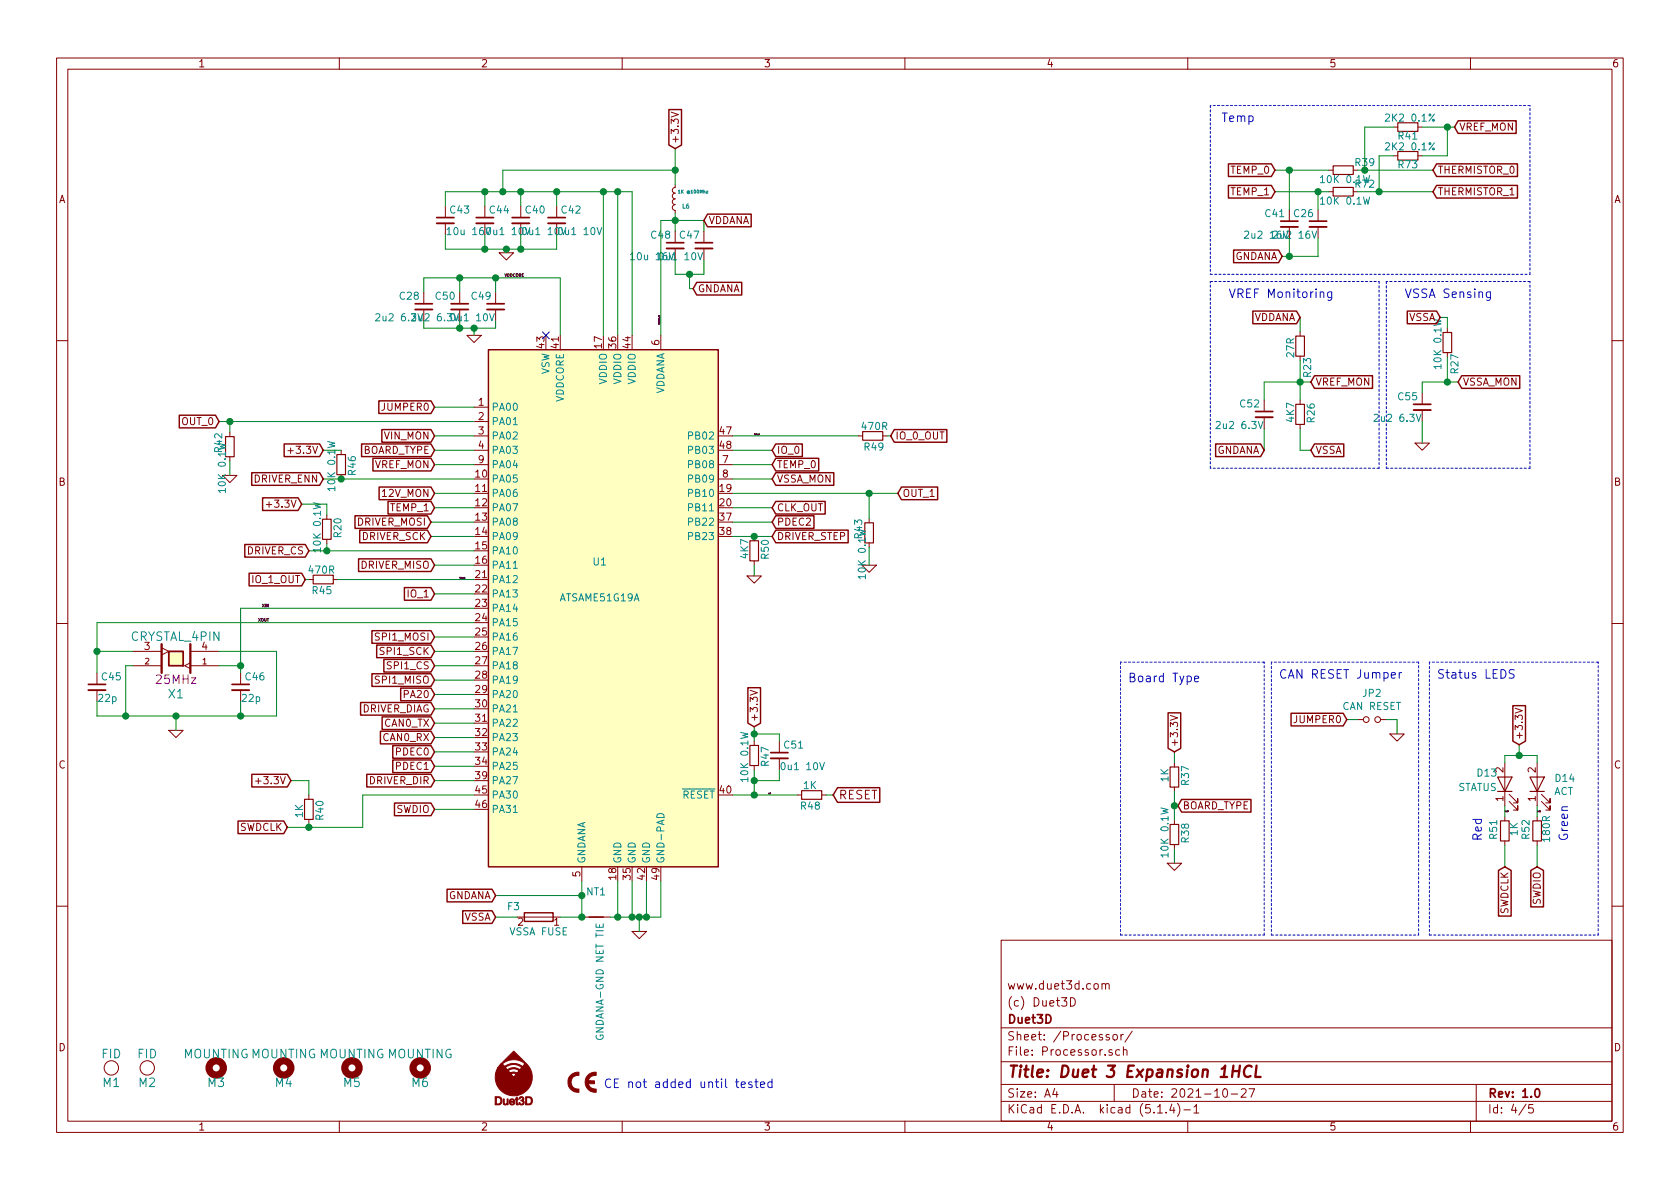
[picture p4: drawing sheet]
<svg xmlns="http://www.w3.org/2000/svg" width="297mm" height="210mm" viewBox="0 0 297 210" stroke-linecap="round" stroke-linejoin="round" font-family="sans-serif">
<g fill="none" stroke="#840000" stroke-width=".18">
<path d="M10 10.3h277v189.9h-277zM12 12.2h273v186.1h-273zM60 10.3v1.9M110 10.3v1.9M118.7 19.8l1.2 .5-1.2 .4M160 10.3v1.9M210 10.3v1.9M260 10.3v1.9M78.7 36.4v2.1M78.7 39.5v2M85.7 36.4v2.1M85.7 39.5v2"/>
<path d="M92.1 36.4v2.1M92.1 39.5v2M98.4 36.4v2.1M98.4 39.5v2M119.4 32.6v.5l-.3 .1-.2 .4 .1 .4 .4 .2-.3 .1-.2 .3 .1 .4 .4 .2-.3 .1-.2 .3 .1 .4 .4 .2-.3 .1-.2 .3 .1 .4 .4 .2v.5M228 37.1v2M233 37.1v2M234.9 30.1h.8M234.9 33.9h.8M239.3 30.1h.7M239.3 33.9h.7M246.4 22.5h.7"/>
<path d="M246.4 27.6h.7M250.7 22.5h.8M250.7 27.6h.8M74.9 51.7v2M74.9 54.7v2.1M81.3 51.7v2M81.3 54.7v2.1M82.5 59.3h2.6l-1.3 1.3zM87.6 51.7v2M87.6 54.7v2.1M88.3 44.7h2.5l-1.3 1.3zM116.8 59.3v2.5"/>
<path d="M119.4 40.9v2M119.4 43.9v2.1M124.5 40.9v2M124.5 43.9v2.1M228 40.1v2.1M229.9 58.7v.7M233 40.1v2.1M255.9 58v.8M10 60.2h2M40.6 76.4v.8M50.9 79.7h1M60.3 79.6v.8"/>
<path d="M83.8 72h2.6M83.8 74.5h2.6M83.8 77.1h2.6M83.8 79.6h2.6M151.8 77.1h.7M156.1 77.1h.7M223.5 70.7v2.1M223.5 73.8v2M229.9 63v.7M229.9 70.7v.8M229.9 75.1v.7M250.2 78.4h2.5l-1.2 1.2z"/>
<path d="M251.5 69.5v2M251.5 72.5v2M255.9 62.4v.7M285 60.2h2M39.4 84.1h2.5l-1.3 1.2zM40.6 80.8v.7M47.1 89.2h1M57.8 91.1v.7M57.8 95.4v.7M60.3 83.9v.8M83.8 82.2h2.6M127 82.2h2.5"/>
<path d="M127 84.7h2.5M133.3 94.9v.7M133.3 99.2v.7M152.4 99.9h2.5l-1.2 1.3zM153.7 91.7v.8M10 110.3h2M17.1 119v2M23.5 117.7h5.1M23.5 115.2h5.1M28.6 114.5l1.2 .7-1.2 .6M33.7 117.2l-1.1 .5 1.1 .5M33.7 117.7h5"/>
<path d="M33.7 115.2h5M42.5 119v2M54.6 102.5h.8M58.9 102.5h.8M132.1 101.8h2.5l-1.3 1.3zM285 110.3h2M17.1 122v2.1M29.8 129.2h2.6l-1.3 1.2zM42.5 122v2.1M45.2 138.1h1M132.6 122.1l1.3 .4-1.3 .4M133.3 131.1v.7"/>
<path d="M133.3 135.4v.7M137.8 131.1v2M137.8 134.1v2M206.9 126.5l1.3 .4-1.3 .5M207.6 134.9v.7M207.6 139.2v.7M240 127.2h1M244.1 127.2h1M245.7 129.8h2.6l-1.3 1.3zM266.1 134.9v7.6M267.9 125.2l1.3 .5-1.3 .4M271.8 134.9v7.6"/>
<path d="M54.6 140.6v.7M54.6 144.9v.8M102.9 153.3v2.5M141 140.6h.7M145.3 140.6h.7M206.4 152.6h2.5l-1.3 1.3zM207.6 145v.8M207.6 149.3v.8M266.1 144.4v.8M266.1 148.7v.8M266.8 141.7l1.6 1.6v-.8v.8h-.8M266.8 140.5l1.6 1.5v-.8v.8h-.8"/>
<path d="M271.8 144.4v.8M271.8 148.7v.8M272.5 141.7l1.6 1.6v-.8v.8h-.8M272.5 140.5l1.6 1.5v-.8v.8h-.8M10 160.2h2M92.7 162.2h5.1M102.9 162.2h5M111.8 164.7h2.5l-1.3 1.3zM177 166.3h108v32h-108zM189.3 176.4a.75 .75 0 0 1 .8 .8 .75 .75 0 0 1-.8 .7zM194.8 174.1l.2-.2 .4 .1 .1 .9M194.8 173.9v1"/>
<path d="M195.5 174.1l.2-.2 .4 .1v.9M285 160.2h2M60 198.3v1.9M110 198.3v1.9M160 198.3v1.9M177 194.8h108M177 191.8h108M177 187.8h108M177 181.8h108M186.5 192.5l-.4 1h1M186.8 193v1M196.1 183l-.3-.1-.2 .2v.3l.5 .1v.3h-.5"/>
<path d="M196.6 185.7l-.3-.1-.2 .2v.2l.5 .2v.3h-.5M196.8 183.1l.3-.2 .4 .2v.7l-.2 .1-.5-.1zM197 191.8v3M198 185.7l-.4-.1-.3 .3v.6l.3 .1 .4-.1M198.2 182.9v1M198.6 185.7l.2-.1 .4 .1 .1 .9M198.6 182.9l-.3 .1-.1 .2M198.6 185.1v1.5M200.2 182.3l-1.3 2M204.7 196.8h.8M206.2 196.7v.1M207.2 195.2l-.4 1.1h.9"/>
<path d="M207.5 195.8v1M208.2 195.1a1.71 1.71 0 0 1 0 2.3M209.3 196.3h1.2M210 198.3v1.9M211.1 195.8l.4-.5v1.5M211.1 196.8h.9M216.3 192.7l.4-.2a.94 .94 0 0 1 0 1.5 .79 .79 0 0 1-.4-1.3zM217.7 193.5h1.1M219.5 192.7l.2-.2h.3l.3 .2v.3v.2l-.9 .8h.9M220.8 192.5h1l-.6 1.5M260 198.3v1.9M261 191.8v6.5"/>
<path d="M269.8 195.2l-1.2 2M271 195.3h-.7v.7l.2-.1 .5 .1 .1 .2-.1 .5-.2 .1-.5-.1"/>
<circle cx="241.6" cy="127.2" r=".51"/>
<circle cx="243.6" cy="127.2" r=".51"/>
<circle cx="19.7" cy="188.8" r="1.27"/>
<circle cx="26" cy="188.8" r="1.27"/>
</g>
<g fill="none" stroke="#840000" stroke-width=".3">
<path d="M77.2 38.5h3.1M84.2 38.5h3M90.6 38.5h3M96.9 38.5h3M226.4 39.1h3.1M231.5 39.1h3.1M73.4 53.7h3.1M79.8 53.7h3M86.1 53.7h3.1M117.9 42.9h3M122.9 42.9h3.1M222 72.8h3"/>
<path d="M249.9 71.5h3.1M29.8 115.2h2.6v2.5h-2.6zM15.6 121h3.1M41 121h3.1M136.3 133.1h3M271.5 192.7l.2-.2a.81 .81 0 0 1 .6 .6 .81 .81 0 0 1-.3 .8l-.1 .1a.79 .79 0 0 1-.4-1.3z"/>
</g>
<path d="M28.6 113.9v5.1M33.7 113.9v5.1M218 189.4h1.1M218.1 188.4l-.3 2M219.2 188.4l-.2 2M221.3 188.6a.88 .88 0 0 0-1 0 .88 .88 0 0 0-.4 1 .7 .7 0 0 0 .4 .8 .7 .7 0 0 0 .8-.1M222.2 188.4l-.3 2h1" fill="none" stroke="#840000" stroke-width=".41"/>
<g fill="none" stroke="#008484" stroke-width=".18">
<path d="M119.9 33.8l.2-.2v.6M119.9 34.2h.3M124.9 33.8h.3l-.3 .4h.3M66.4 55.6l.5-.1 .3 .3-.1 .2-.7 .7h.8M79 40.6l.4-.4v1.3M79 41.5h.8M85.9 40.2l.4 1.3 .4-1.3M86.6 55.5l.4 1.2 .4-1.2M105.6 40.2l.4 1.3 .4-1.3M111.5 45l.3-.3v1.2M111.5 45.9h.7M123.4 44.7l.4 1.2 .4-1.2"/>
<path d="M232 40.9l.4 1.2 .4-1.2M90.8 75.1h.7M215 74.6l.5-.1 .2 .4v.2l-.7 .7h.7M222.5 74.5l.4 1.3 .4-1.3M243 73.4l.5-.2 .2 .4-.1 .2-.7 .7h.8M250.4 73.2l.4 1.3 .5-1.3M90.8 100.5h.7M90.8 125.9h.7M144.9 134.8l.4 1.3 .5-1.3M90.8 143.7h.7M116.2 144.1a.68 .68 0 0 1 .8-.2 .68 .68 0 0 1 .4 .7h-1.3zM105.4 163.4v.6h1.3v-.6"/>
<path d="M106 163.5v.5"/>
</g>
<g fill="none" stroke="#840000" stroke-width=".33">
<path d="M77.2 39.5h3.1M84.2 39.5h3M90.6 39.5h3M96.9 39.5h3M73.4 54.7h3.1M79.8 54.7h3M86.1 54.7h3.1M117.9 43.9h3M122.9 43.9h3.1M226.4 40.1h3.1M231.5 40.1h3.1M222 73.8h3"/>
<path d="M249.9 72.5h3.1M15.6 122h3.1M41 122h3.1M136.3 134.1h3"/>
</g>
<g fill="none" stroke="#840000" stroke-width=".2">
<path d="M235.7 29.3h3.6v1.6h-3.6zM235.7 33.1h3.6v1.6h-3.6zM247.1 21.7h3.6v1.5h-3.6zM247.1 26.8h3.6v1.5h-3.6zM229.1 59.4h1.5v3.6h-1.5zM255.1 58.8h1.6v3.6h-1.6zM39.9 77.2h1.5v3.6h-1.5zM152.5 76.3h3.6v1.5h-3.6zM229.1 71.5h1.5v3.6h-1.5zM57 91.8h1.5v3.6h-1.5zM59.6 80.4h1.5v3.5h-1.5zM132.6 95.6h1.5v3.6h-1.5z"/>
<path d="M152.9 92.5h1.5v3.5h-1.5zM55.4 101.7h3.5v1.5h-3.5zM132.6 131.8h1.5v3.6h-1.5zM141.7 139.8h3.6v1.5h-3.6zM206.9 135.6h1.5v3.6h-1.5zM264.8 137.4h2.5l-1.2 2.5zM264.8 139.9h2.5M270.5 137.4h2.5l-1.2 2.5zM270.5 139.9h2.5M53.8 141.3h1.6v3.6h-1.6zM206.9 145.8h1.5v3.5h-1.5zM265.3 145.2h1.5v3.5h-1.5z"/>
<path d="M271 145.2h1.5v3.5h-1.5z"/>
</g>
<g fill="none" stroke="#840000" stroke-width=".25">
<path d="M118.3 19.4h2.2v6.2l-1.1 .7-1.1-.7zM125.1 37.9h7.7v2.2h-7.7l-.6-1.1zM217.2 29h7.6l.6 1.1-.6 1.1h-7.6zM217.2 32.8h7.6l.6 1.1-.6 1.1h-7.6zM254 29h14.3v2.2h-14.3l-.6-1.1zM254 32.8h14.3v2.2h-14.3l-.6-1.1zM257.8 21.4h10.3v2.2h-10.3l-.6-1.1zM123.2 49.9h7.9v2.3h-7.9l-.6-1.2zM218.1 44.2h8l.6 1.1-.6 1.2h-8zM221.5 55h7.7l.7 1.1-.7 1.1h-7.7zM248.8 55h5.2l.6 1.1-.6 1.1h-5.2zM31.7 73.4h6.4l.6 1.1-.6 1.2h-6.4z"/>
<path d="M50.2 78.5h6.3l.6 1.1-.6 1.1h-6.3zM63.9 78.5h12.3l.6 1.1-.6 1.1h-12.3zM67 70.9h9.2l.6 1.1-.6 1.1h-9.2zM67.5 76h8.7l.6 1.1-.6 1.1h-8.7zM86.4 61.8h40.6v91.5h-40.6zM137.2 78.5h4.7v2.2h-4.7l-.7-1.1zM158.1 76h9.3v2.2h-9.3l-.6-1.1zM214.9 78.5h8l.6 1.1-.6 1.1h-8zM232.4 66.4h10.3v2.3h-10.3l-.6-1.1zM232.4 78.5h5.2v2.2h-5.2l-.6-1.1zM258.4 66.4h10.3v2.3h-10.3l-.6-1.1zM43.3 96.3h10.7l.6 1.1-.6 1.1h-10.7z"/>
<path d="M44.5 83.6h12l.6 1.1-.6 1.1h-12zM46.4 88h6.3l.6 1.1-.6 1.2h-6.3zM62.8 91.2h12.8l.6 1.1-.6 1.1h-12.8zM63.4 98.8h12.8l.6 1.1-.6 1.2h-12.8zM63.6 93.7h12l.6 1.2-.6 1.1h-12zM65.9 81h10.3l.6 1.2-.6 1.1h-10.3zM67 86.1h9.2l.6 1.1-.6 1.2h-9.2zM68.6 88.7h7.6l.6 1.1-.6 1.1h-7.6zM137.2 88.7h8.7v2.2h-8.7l-.7-1.1zM137.2 81h7.6v2.3h-7.6l-.7-1.1zM137.2 93.7h12.8v2.3h-12.8l-.7-1.1zM137.2 91.2h6.7v2.2h-6.7l-.7-1.1z"/>
<path d="M137.2 83.6h10.2v2.2h-10.2l-.7-1.1zM159.4 86.1h6.4v2.3h-6.4l-.7-1.2zM44 101.4h9.3l.7 1.1-.7 1.1h-9.3zM65.8 111.5h10.4l.6 1.1-.6 1.2h-10.4zM65.8 119.1h10.4l.6 1.2-.6 1.1h-10.4zM66.6 114.1h9.6l.6 1.1-.6 1.1h-9.6zM67.9 116.6h8.3l.6 1.1-.6 1.1h-8.3zM71.5 103.9h4.7l.6 1.1-.6 1.1h-4.7zM44.5 136.9h6.3l.6 1.1-.6 1.2h-6.3zM63.8 124.2h12.4l.6 1.1-.6 1.2h-12.4zM64.8 136.9h11.4l.6 1.1-.6 1.2h-11.4zM67.3 129.3h8.9l.6 1.1-.6 1.1h-8.9z"/>
<path d="M67.6 126.8h8.6l.6 1.1-.6 1.1h-8.6zM69.4 134.4h6.8l.6 1.1-.6 1.1h-6.8zM69.4 131.8h6.8l.6 1.2-.6 1.1h-6.8zM70.8 121.7h5.4l.6 1.1-.6 1.1h-5.4zM132.2 121.6h2.3v6.3l-1.2 .6-1.1-.6zM148.1 139.3h7.4v2.6h-7.4l-.8-1.3zM206.5 126.1h2.3v6.2l-1.2 .7-1.1-.7zM228.3 126.1h9.2l.6 1.1-.6 1.2h-9.2zM267.5 124.8h2.2v6.3l-1.1 .6-1.1-.6zM42.1 145.2h8.1l.6 1.1-.6 1.1h-8.1zM69.7 142h6.5l.6 1.1-.6 1.1h-6.5zM79 157.2h8l.6 1.2-.6 1.1h-8z"/>
<path d="M208.9 141.4h12.3v2.2h-12.3l-.6-1.1zM264.9 153.9l1.2-.6 1.1 .6v8.1h-2.3zM270.7 153.9l1.1-.6 1.1 .6v6.5h-2.2zM81.8 161.1h5.2l.6 1.1-.6 1.1h-5.2zM92.7 161.4h5.1v1.5h-5.1zM104.1 162.2h2.6"/>
</g>
<g fill="#ffffc2" stroke="#ffffc2" stroke-width=".18">
<path d="M86.4 61.8h40.6v91.5h-40.6z"/>
<path d="M29.8 115.2h2.6v2.5h-2.6z"/>
</g>
<g fill="none" stroke="#840000" stroke-width="1.3">
<circle cx="38.2" cy="188.8" r="1.27"/>
<circle cx="50.2" cy="188.8" r="1.27"/>
<circle cx="62.2" cy="188.8" r="1.27"/>
<circle cx="74.3" cy="188.8" r="1.27"/>
</g>
<g fill="#840000" stroke="#840000" stroke-width=".18">
<path d="M100.9 190.1a1.86 1.86 0 0 1 1.5-.5v.6a1.22 1.22 0 0 0-1.4 1.2 1.22 1.22 0 0 0 1.4 1.2v.6a1.8 1.8 0 0 1-1.8-1 1.8 1.8 0 0 1 .3-2.1z"/>
<path d="M103.9 190.1a1.79 1.79 0 0 1 1.5-.5v.6a1.1 1.1 0 0 0-1.3 .9h1v.5l-1.1 .1a1.27 1.27 0 0 0 1.4 .9v.6a1.8 1.8 0 0 1-1.8-1 1.8 1.8 0 0 1 .3-2.1z"/>
<path d="M91.3 194.1l.1-.1v.3h.2v.2h-.2v.7h.2v.2l-.3-.2v-.7h-.2z"/>
<path d="M89 194.3h.2v.8l.1 .1 .3-.1 .1-.8h.1v1.1h-.1v-.2l-.2 .2-.4-.1z"/>
<path d="M92.9 193.9h.8l.3 .3 .1 .6-.2 .5-1 .1v-.2l.9-.1 .1-.3v-.4l-.2-.2-.6-.1v1.1h-.2z"/>
<path d="M87.6 193.9l.8 .1 .3 .3v.5a.52 .52 0 0 1-.5 .6h-.6v-.2l.8-.1 .1-.7-.2-.3h-.5v1.1h-.2z"/>
<path d="M90.3 194.4l.3-.1 .3 .2 .1 .4h-.8l.2 .3 .6-.1-.2 .2-.4 .1-.3-.3v-.3h.7l-.2-.3-.5 .3z"/>
<path d="M91.8 194.2l.3-.3 .4 .1 .1 .4-.2 .2a.32 .32 0 0 1 .3 .5l-.2 .2-.4 .1-.3-.3-.1-.1h.2a.29 .29 0 0 0 .2 .2 .29 .29 0 0 0 .3 0l.1-.4-.4-.1v-.2l.3-.1v-.3h-.3l-.2 .2h-.1z"/>
<path d="M88.4 188.3l.4-.1 .4 .4 .9-.5h1l.7 .1 .6 .4 .4-.5-.1-.1-.9-.5-.6-.1-1.4 .1-1 .7h-.2l2.2-2.3 2.4 2.3 .6 .9 .2 .6a2.99 2.99 0 0 1-.1 1.9l-.1 .2a3.3 3.3 0 0 1-2.7 2l-.6-.1a3.5 3.5 0 0 1-1.9-.8l-.3-.3a3.2 3.2 0 0 1-.7-2.6h2.8l.4 .5 .5-.5-.3-.2h-.4l-.2 .2h-2.8v-.2l.2-.4h2.1l.3 .4 .5-.2 .7 .2 .3-.4a1.47 1.47 0 0 0-1.8 0h-2.1l.2-.6h1.4l.3 .4 .6-.3 .7-.1 .9 .4 .4-.4a2.17 2.17 0 0 0-2.9 0h-1.4z"/>
</g>
<g fill="none" stroke="#0000c2" stroke-width=".18" stroke-dasharray=".4 .4">
<path d="M214 18.7v29.8M270.5 18.7h-56.5M214 49.8h29.8M214 48.5h56.5M243.8 49.8v33M245.1 49.8v33M270.5 49.8h-25.4M270.5 48.5v-29.8M214 82.8v-33M243.8 82.8h-29.8M245.1 82.8h25.4M270.5 82.8v-33"/>
<path d="M198.1 117.1v48.2M223.5 117.1h-25.4M224.8 117.1v48.2M250.8 117.1h-26M252.7 117.1v48.2M282.6 117.1h-29.9M198.1 165.3h25.4M223.5 165.3v-48.2M224.8 165.3h26M250.8 165.3v-48.2M252.7 165.3h29.9M282.6 165.3v-48.2"/>
</g>
<g fill="none" stroke="#008400" stroke-width=".18">
<path d="M78.7 36.4v-2.5h33.1v25.4M85.7 33.9v2.5M92.1 33.9v2.5M98.4 33.9v2.5M106.7 33.9v25.4M109.2 33.9v25.4M119.4 30.1h-30.5v3.8M119.4 26.3v6.3M119.4 37.7v3.2M225.4 33.9h9.5M225.4 30.1h9.5M228 30.1v7"/>
<path d="M233 33.9v3.2M240 33.9h13.4M240 30.1h13.4M246.4 27.6h-2.6v6.3M246.4 22.5h-5.1v7.6M251.5 22.5h5.7M255.9 22.5v5.1h-4.4M74.9 51.7v-2.6h24.2v10.2M74.9 56.8v1.2h12.7v-1.2M78.7 41.5v2.6h19.7v-2.6M81.3 49.1v2.6M81.3 56.8v1.2"/>
<path d="M83.8 58v1.3M85.7 41.5v2.6M87.6 49.1v2.6M89.5 44.1v.6M92.1 41.5v2.6M119.4 46v2.5h5.1v-2.5M121.9 48.5v2.5h.7M124.5 40.9v-1.9h-7.7v20.3M228 42.2v3.1M229.9 56.1v2.6M233 42.2v3.1h-6.3M254.6 56.1h1.3v1.9"/>
<path d="M38.7 74.5h45.1M40.6 74.5v1.9M57.1 79.6h3.2M76.8 79.6h7M76.8 72h7M76.8 77.1h7M129.5 79.6h7M129.5 77.1h22.3M156.8 77.1h.7M223.5 75.8v3.8M229.9 75.8v3.8h1.9M229.9 63.7v7"/>
<path d="M231.8 67.6h-8.3v3.1M251.5 74.5v3.9M255.9 63.1v4.5M257.8 67.6h-6.3v1.9M40.6 81.5v2.6M53.3 89.1h4.5v2M54.6 97.4h29.2M57.1 84.7h26.7M57.8 96.1v1.3M76.2 92.3h7.6M76.2 94.9h7.6M76.8 82.2h7"/>
<path d="M76.8 99.9h7M76.8 89.8h7M76.8 87.2h7M129.5 92.3h7M129.5 94.9h7M129.5 82.2h7M129.5 89.8h7M129.5 84.7h7M129.5 87.2h29.2M133.3 99.9v1.9M153.7 87.2v4.5M153.7 96.8v3.1"/>
<path d="M17.1 115.2h6.4M23.5 117.7h-1.3v8.9M38.7 115.2h10.2v11.4h-31.8v-2.5M38.7 117.7h3.8M54 102.5h.6M59.7 102.5h24.1M76.8 112.6h7M76.8 115.2h7M76.8 117.7h7M76.8 105h7M83.8 110.1h-66.7v8.9M83.8 107.6h-41.3v11.4"/>
<path d="M31.1 126.6v2.6M42.5 124.1v2.5M51.4 138h3.2v2.6M76.8 122.8h7M76.8 125.3h7M76.8 130.4h7M76.8 127.9h7M76.8 138h7M76.8 120.3h7M76.8 135.5h7M76.8 133h7M133.3 128.5v2.6"/>
<path d="M133.3 136.1v4.5M133.3 129.8h4.5v1.3M137.8 136.1v1.9h-4.5M207.6 133v1.9M207.6 139.9v5.1M238.1 127.2h1.9M245.1 127.2h1.9v2.6M266.1 134.9v-1.3h5.7v1.3M268.6 131.7v1.9M54.6 145.7v.6M76.8 143.1h7M83.8 140.6h-19.7v5.7h-13.3"/>
<path d="M87.6 158.4h15.3M102.9 155.8v6.4h-3.8M109.2 155.8v6.4M111.8 155.8v6.4M114.3 155.8v6.4M116.8 155.8v6.4h-8.9M129.5 140.6h11.5M146 140.6h1.3M207.6 150.1v2.5M207.6 142.5h.7M266.1 142.5v1.9M266.1 149.5v3.8"/>
<path d="M271.8 142.5v1.9M271.8 149.5v3.8M87.6 162.2h3.8M113 162.2v2.5"/>
</g>
<path d="M134.2 76.8h.1M134.2 76.7l.1 .2M82.1 102.2h.1M82.2 102.1v.2M272.3 143.6h.1" fill="none" stroke="#000" stroke-width=".18"/>
<g fill="none" stroke="#0000c2" stroke-width=".18">
<path d="M233.4 51.7l.2-.1 .4 .1 .1 .9M235.5 51.6v1.2l-.3 .3h-.4M235.5 51.7l-.5-.1-.2 .1v.8a.48 .48 0 0 0 .7 0M263.5 51.6v1.2l-.3 .3h-.3M263.5 51.7l-.4-.1-.2 .1v.8a.48 .48 0 0 0 .6 0M246 119.4l.7-.1v-.3l-.5-.1-.2 .2 .1 .8h.6M247.4 118.9v1M247.8 118.9l-.3 .1-.1 .2M267.7 118.5a.68 .68 0 0 0-.8 0v.5l.7 .3v.5a.62 .62 0 0 1-.8 .1M211.2 120.1l.7-.2v-.3h-.5l-.2 .2 .1 .7h.6M131.1 191.8l.7-.1-.1-.3-.4-.1-.2 .2v.7h.6M132.9 191.4a.37 .37 0 0 0-.5 .1v.2l.6 .3-.2 .3-.4-.1"/>
<path d="M133.5 191.3h.5M133.7 190.8v1.3v.1l.3 .1M134.5 191.8l.7-.1-.1-.3-.4-.1-.2 .2v.7h.6M136.5 191.4l-.4-.1-.3 .1v.8a.48 .48 0 0 0 .7 0M136.5 190.8v1.5"/>
</g>
<g fill="#008400" stroke="#008400" stroke-width=".25">
<circle cx="113" cy="162.2" r=".51"/>
<circle cx="111.8" cy="162.2" r=".51"/>
<circle cx="133.4" cy="140.6" r=".51"/>
<circle cx="233" cy="33.9" r=".51"/>
<circle cx="98.4" cy="33.9" r=".51"/>
<circle cx="243.8" cy="33.9" r=".51"/>
<circle cx="22.2" cy="126.6" r=".51"/>
<circle cx="81.3" cy="49.1" r=".51"/>
<circle cx="228" cy="45.3" r=".51"/>
<circle cx="268.6" cy="133.6" r=".51"/>
<circle cx="40.6" cy="74.5" r=".51"/>
<circle cx="153.7" cy="87.2" r=".51"/>
<circle cx="106.7" cy="33.9" r=".51"/>
<circle cx="229.9" cy="67.6" r=".51"/>
<circle cx="81.3" cy="58" r=".51"/>
<circle cx="31.1" cy="126.6" r=".51"/>
<circle cx="85.7" cy="44.1" r=".51"/>
<circle cx="119.4" cy="39" r=".51"/>
<circle cx="89.5" cy="44.1" r=".51"/>
<circle cx="109.2" cy="162.2" r=".51"/>
<circle cx="255.9" cy="22.5" r=".51"/>
<circle cx="133.4" cy="94.9" r=".51"/>
<circle cx="83.8" cy="58" r=".51"/>
<circle cx="119.4" cy="30.1" r=".51"/>
<circle cx="241.3" cy="30.1" r=".51"/>
<circle cx="133.4" cy="129.8" r=".51"/>
<circle cx="87.6" cy="49.1" r=".51"/>
<circle cx="109.2" cy="33.9" r=".51"/>
<circle cx="102.9" cy="162.2" r=".51"/>
<circle cx="207.6" cy="142.5" r=".51"/>
<circle cx="133.4" cy="138" r=".51"/>
<circle cx="102.9" cy="158.4" r=".51"/>
<circle cx="121.9" cy="48.5" r=".51"/>
<circle cx="114.3" cy="162.2" r=".51"/>
<circle cx="228" cy="30.1" r=".51"/>
<circle cx="42.5" cy="126.6" r=".51"/>
<circle cx="54.6" cy="146.3" r=".51"/>
<circle cx="255.9" cy="67.6" r=".51"/>
<circle cx="88.9" cy="33.9" r=".51"/>
<circle cx="85.7" cy="33.9" r=".51"/>
<circle cx="57.8" cy="97.4" r=".51"/>
<circle cx="17.1" cy="115.2" r=".51"/>
<circle cx="92.1" cy="44.1" r=".51"/>
<circle cx="60.3" cy="84.7" r=".51"/>
<circle cx="42.5" cy="117.7" r=".51"/>
<circle cx="92.1" cy="33.9" r=".51"/>
</g>
<path d="M95.9 58.7l1.2 1.2M97.1 58.7l-1.2 1.2" fill="none" stroke="#000084" stroke-width=".18"/>
<text font-size="2.8" fill="#840000" x="178" y="190.5">Title: Duet 3 Expansion 1HCL</text>
<g font-size="2.1" fill="#0000c2">
<text x="215.9" y="21.6">Temp</text>
<text x="217.2" y="52.7">VREF Monitoring</text>
<text x="248.3" y="52.7">VSSA Sensing</text>
<text x="199.4" y="120.6">Board Type</text>
<text x="226.1" y="120">CAN RESET Jumper</text>
<text x="254" y="120">Status LEDS</text>
<text x="262" y="148.8" transform="rotate(-90 262 148.8)">Red</text>
<text x="277.2" y="148.8" transform="rotate(-90 277.2 148.8)">Green</text>
<text x="106.7" y="192.4">CE not added until tested</text>
</g>
<g font-size="2.1" fill="#008484">
<text x="23.1" y="113.3">CRYSTAL_4PIN</text>
<text x="29.8" y="123.5">X1</text>
<text x="18" y="187.1">FID</text>
<text x="24.3" y="187.1">FID</text>
<text x="32.5" y="187.1">MOUNTING MOUNTING MOUNTING MOUNTING</text>
<text x="18.2" y="192.2">M1</text>
<text x="24.6" y="192.2">M2</text>
<text x="36.8" y="192.2">M3</text>
<text x="48.7" y="192.2">M4</text>
<text x="60.8" y="192.2">M5</text>
<text x="72.8" y="192.2">M6</text>
</g>
<text font-size="2.1" fill="#840084" x="27.8" y="120.9">25MHz</text>
<g font-size="2.1" fill="#840000">
<text x="148.2" y="141.3">RESET</text>
<text x="178" y="178">(c) Duet3D</text>
<text x="178" y="175">www.duet3d.com</text>
<text x="178" y="184">Sheet: /Processor/</text>
<text x="178" y="181">Duet3D</text>
<text x="178" y="186.7">File: Processor.sch</text>
<text x="178" y="196.9">KiCad E.D.A. kicad (5.1.4)-1</text>
<text x="178" y="194.1">Size: A4</text>
<text x="200" y="194.1">Date: 2021-10-27</text>
<text x="263" y="194.1">Rev: 1.0</text>
<text x="263" y="196.9">Id: 4/5</text>
</g>
<g font-size="1.8" fill="#840000">
<text x="35" y="11.9">1</text>
<text x="85" y="11.9">2</text>
<text x="135" y="11.9">3</text>
<text x="185" y="11.9">4</text>
<text x="235" y="11.9">5</text>
<text x="285" y="11.9">6</text>
<text x="258" y="23.1">VREF_MON</text>
<text x="120" y="25.5" transform="rotate(-90 120 25.5)">+3.3V</text>
<text x="10.4" y="35.9">A</text>
<text x="217.8" y="30.7">TEMP_0</text>
<text x="217.8" y="34.5">TEMP_1</text>
<text x="254.2" y="30.7">THERMISTOR_0</text>
<text x="254.2" y="34.5">THERMISTOR_1</text>
<text x="285.4" y="35.9">A</text>
<text x="125.2" y="39.6">VDDANA</text>
<text x="218.1" y="46">GNDANA</text>
<text x="123.3" y="51.7">GNDANA</text>
<text x="221.5" y="56.8">VDDANA</text>
<text x="249" y="56.8">VSSA</text>
<text x="96.3" y="61.5" transform="rotate(-90 96.3 61.5)">43</text>
<text x="98.8" y="61.5" transform="rotate(-90 98.8 61.5)">41</text>
<text x="106.4" y="61.5" transform="rotate(-90 106.4 61.5)">17</text>
<text x="109" y="61.5" transform="rotate(-90 109 61.5)">36</text>
<text x="111.5" y="61.5" transform="rotate(-90 111.5 61.5)">44</text>
<text x="116.6" y="61.1" transform="rotate(-90 116.6 61.1)">6</text>
<text x="84.6" y="71.7">1</text>
<text x="232.6" y="68.2">VREF_MON</text>
<text x="258.6" y="68.2">VSSA_MON</text>
<text x="32.3" y="75.2">OUT_0</text>
<text x="67.7" y="72.6">JUMPER0</text>
<text x="68" y="77.7">VIN_MON</text>
<text x="84.6" y="74.3">2</text>
<text x="84.6" y="76.8">3</text>
<text x="127.3" y="76.8">47</text>
<text x="158.3" y="77.7">IO_0_OUT</text>
<text x="51.7" y="80.3">+3.3V</text>
<text x="64" y="80.3">BOARD_TYPE</text>
<text x="66.2" y="82.8">VREF_MON</text>
<text x="84.6" y="79.4">4</text>
<text x="84.6" y="81.9">9</text>
<text x="127.3" y="79.4">48</text>
<text x="127.8" y="81.9">7</text>
<text x="137.3" y="82.8">TEMP_0</text>
<text x="137.3" y="80.3">IO_0</text>
<text x="215" y="80.3">GNDANA</text>
<text x="232.6" y="80.3">VSSA</text>
<text x="10.4" y="85.9">B</text>
<text x="45" y="85.3">DRIVER_ENN</text>
<text x="47.9" y="89.8">+3.3V</text>
<text x="67.8" y="87.9">12V_MON</text>
<text x="84.1" y="84.4">10</text>
<text x="84.1" y="87">11</text>
<text x="84.1" y="89.5">12</text>
<text x="127.3" y="87">19</text>
<text x="127.3" y="89.5">20</text>
<text x="127.8" y="84.4">8</text>
<text x="137.3" y="85.3">VSSA_MON</text>
<text x="159.5" y="87.9">OUT_1</text>
<text x="285.4" y="85.9">B</text>
<text x="63.2" y="93">DRIVER_MOSI</text>
<text x="64" y="95.5">DRIVER_SCK</text>
<text x="69.2" y="90.4">TEMP_1</text>
<text x="84.1" y="92.1">13</text>
<text x="84.1" y="94.6">14</text>
<text x="127.3" y="92.1">37</text>
<text x="127.3" y="94.6">38</text>
<text x="137.3" y="90.4">CLK_OUT</text>
<text x="137.3" y="95.5">DRIVER_STEP</text>
<text x="137.3" y="93">PDEC2</text>
<text x="43.7" y="98">DRIVER_CS</text>
<text x="63.9" y="100.6">DRIVER_MISO</text>
<text x="84.1" y="97.1">15</text>
<text x="84.1" y="99.7">16</text>
<text x="44.6" y="103.1">IO_1_OUT</text>
<text x="72.2" y="105.7">IO_1</text>
<text x="84.1" y="102.2">21</text>
<text x="84.1" y="104.8">22</text>
<text x="84.1" y="107.3">23</text>
<text x="66.7" y="113.3">SPI1_MOSI</text>
<text x="84.1" y="109.8">24</text>
<text x="84.1" y="112.4">25</text>
<text x="25.6" y="114.9">3</text>
<text x="35.7" y="114.9">4</text>
<text x="67.5" y="115.8">SPI1_SCK</text>
<text x="68.8" y="118.4">SPI1_CS</text>
<text x="84.1" y="114.9">26</text>
<text x="84.1" y="117.5">27</text>
<text x="64" y="126">DRIVER_DIAG</text>
<text x="66.7" y="120.9">SPI1_MISO</text>
<text x="71.6" y="123.4">PA20</text>
<text x="84.1" y="120">28</text>
<text x="84.1" y="122.5">29</text>
<text x="84.1" y="125.1">30</text>
<text x="67.8" y="131.1">CAN0_RX</text>
<text x="68" y="128.5">CAN0_TX</text>
<text x="84.1" y="127.6">31</text>
<text x="84.1" y="130.2">32</text>
<text x="134" y="127.7" transform="rotate(-90 134 127.7)">+3.3V</text>
<text x="229" y="127.9">JUMPER0</text>
<text x="269.2" y="130.9" transform="rotate(-90 269.2 130.9)">+3.3V</text>
<text x="10.4" y="135.9">C</text>
<text x="70.2" y="136.1">PDEC1</text>
<text x="70.2" y="133.6">PDEC0</text>
<text x="84.1" y="132.7">33</text>
<text x="84.1" y="135.2">34</text>
<text x="84.1" y="137.8">39</text>
<text x="208.3" y="132.2" transform="rotate(-90 208.3 132.2)">+3.3V</text>
<text x="265.8" y="136.6" transform="rotate(-90 265.8 136.6)">2</text>
<text x="271.5" y="136.6" transform="rotate(-90 271.5 136.6)">2</text>
<text x="285.4" y="135.9">C</text>
<text x="46" y="138.7">+3.3V</text>
<text x="65.3" y="138.7">DRIVER_DIR</text>
<text x="70.1" y="143.8">SWDIO</text>
<text x="84.1" y="140.3">45</text>
<text x="84.1" y="142.9">46</text>
<text x="127.3" y="140.3">40</text>
<text x="209.1" y="143.1">BOARD_TYPE</text>
<text x="265.8" y="141.7" transform="rotate(-90 265.8 141.7)">1</text>
<text x="271.5" y="141.7" transform="rotate(-90 271.5 141.7)">1</text>
<text x="42.2" y="146.9">SWDCLK</text>
<text x="102.6" y="155" transform="rotate(-90 102.6 155)">5</text>
<text x="109" y="155.5" transform="rotate(-90 109 155.5)">18</text>
<text x="111.5" y="155.5" transform="rotate(-90 111.5 155.5)">35</text>
<text x="114" y="155.5" transform="rotate(-90 114 155.5)">42</text>
<text x="116.6" y="155.5" transform="rotate(-90 116.6 155.5)">49</text>
<text x="79.1" y="159">GNDANA</text>
<text x="266.7" y="161.8" transform="rotate(-90 266.7 161.8)">SWDCLK</text>
<text x="272.4" y="160.1" transform="rotate(-90 272.4 160.1)">SWDIO</text>
<text x="82" y="162.8">VSSA</text>
<text x="91.6" y="163.7">2</text>
<text x="97.9" y="163.7">1</text>
<text x="10.4" y="185.9">D</text>
<text x="285.4" y="185.9">D</text>
<text x="35" y="199.9">1</text>
<text x="85" y="199.9">2</text>
<text x="135" y="199.9">3</text>
<text x="185" y="199.9">4</text>
<text x="235" y="199.9">5</text>
<text x="285" y="199.9">6</text>
</g>
<g font-size="1.8" fill="#008484">
<text x="245.4" y="21.5">2K2 0.1%</text>
<text x="239.7" y="29.4">R39</text>
<text x="245.4" y="26.6">2K2 0.1%</text>
<text x="247.3" y="24.7">R41</text>
<text x="247.3" y="29.8">R73</text>
<text x="233.9" y="32.4">10K 0.1W</text>
<text x="239.7" y="33.2">R72</text>
<text x="79.5" y="41.6">10u 16V</text>
<text x="79.7" y="37.8">C43</text>
<text x="86.5" y="41.6">0u1 10V0u1 10V0u1 10V</text>
<text x="86.6" y="37.8">C44</text>
<text x="93" y="37.8">C40</text>
<text x="99.3" y="37.8">C42</text>
<text x="223.8" y="38.4">C41</text>
<text x="228.9" y="38.4">C26</text>
<text x="233.9" y="36.2">10K 0.1W</text>
<text x="111.9" y="46">10u 16V</text>
<text x="115.2" y="42.2">C48</text>
<text x="117" y="46">0u1 10V</text>
<text x="120.3" y="42.2">C47</text>
<text x="220.5" y="42.2">2u2 16V</text>
<text x="225.6" y="42.2">2u2 16V</text>
<text x="70.7" y="53">C28</text>
<text x="77.1" y="53">C50</text>
<text x="83.4" y="53">C49</text>
<text x="67" y="56.8">2u2 6.3V2u2 6.3V0u1 10V</text>
<text x="228.8" y="63.1" transform="rotate(-90 228.8 63.1)">27R</text>
<text x="254.9" y="64.8" transform="rotate(-90 254.9 64.8)">10K 0.1W</text>
<text x="97.2" y="66.4" transform="rotate(-90 97.2 66.4)">VSW</text>
<text x="99.7" y="71.2" transform="rotate(-90 99.7 71.2)">VDDCORE</text>
<text x="107.3" y="68" transform="rotate(-90 107.3 68)">VDDIO</text>
<text x="109.9" y="68" transform="rotate(-90 109.9 68)">VDDIO</text>
<text x="112.4" y="68" transform="rotate(-90 112.4 68)">VDDIO</text>
<text x="117.5" y="69.9" transform="rotate(-90 117.5 69.9)">VDDANA</text>
<text x="231.8" y="66.6" transform="rotate(-90 231.8 66.6)">R23</text>
<text x="247.3" y="70.8">C55</text>
<text x="257.9" y="66" transform="rotate(-90 257.9 66)">R27</text>
<text x="86.9" y="72.6">PA00</text>
<text x="86.9" y="75.2">PA01</text>
<text x="86.9" y="77.7">PA02</text>
<text x="122.1" y="77.7">PB02</text>
<text x="152.5" y="76">470R</text>
<text x="215.5" y="75.9">2u2 6.3V</text>
<text x="219.3" y="72.1">C52</text>
<text x="228.8" y="74.6" transform="rotate(-90 228.8 74.6)">4K7</text>
<text x="232.5" y="74.7" transform="rotate(-90 232.5 74.7)">R26</text>
<text x="243.5" y="74.6">2u2 6.3V</text>
<text x="39.3" y="80" transform="rotate(-90 39.3 80)">R42</text>
<text x="62.9" y="84" transform="rotate(-90 62.9 84)">R46</text>
<text x="86.9" y="80.3">PA03</text>
<text x="86.9" y="82.8">PA04</text>
<text x="122.1" y="80.3">PB03</text>
<text x="122.1" y="82.8">PB08</text>
<text x="152.9" y="79.7">R49</text>
<text x="39.9" y="86.7" transform="rotate(-90 39.9 86.7)">10K 0.1W</text>
<text x="59.3" y="86.4" transform="rotate(-90 59.3 86.4)">10K 0.1W</text>
<text x="86.9" y="85.3">PA05</text>
<text x="86.9" y="87.9">PA06</text>
<text x="122.1" y="87.9">PB10</text>
<text x="122.1" y="85.3">PB09</text>
<text x="60.4" y="95" transform="rotate(-90 60.4 95)">R20</text>
<text x="86.9" y="90.4">PA07</text>
<text x="86.9" y="93">PA08</text>
<text x="86.9" y="95.5">PA09</text>
<text x="122.1" y="90.4">PB11</text>
<text x="122.1" y="93">PB22</text>
<text x="122.1" y="95.5">PB23</text>
<text x="152.5" y="95.2" transform="rotate(-90 152.5 95.2)">R43</text>
<text x="54.7" y="101.4">470R</text>
<text x="56.7" y="97.2" transform="rotate(-90 56.7 97.2)">10K 0.1W</text>
<text x="86.9" y="98">PA10</text>
<text x="86.9" y="100.6">PA11</text>
<text x="104.9" y="100">U1</text>
<text x="132.3" y="98.7" transform="rotate(-90 132.3 98.7)">4K7</text>
<text x="135.9" y="98.8" transform="rotate(-90 135.9 98.8)">R50</text>
<text x="153.1" y="102" transform="rotate(-90 153.1 102)">10K 0.1W</text>
<text x="55.3" y="105.1">R45</text>
<text x="86.9" y="103.1">PA12</text>
<text x="86.9" y="105.7">PA13</text>
<text x="99" y="106.3">ATSAME51G19A</text>
<text x="86.9" y="108.2">PA14</text>
<text x="86.9" y="110.7">PA15</text>
<text x="86.9" y="113.3">PA16</text>
<text x="86.9" y="115.8">PA17</text>
<text x="86.9" y="118.4">PA18</text>
<text x="17.5" y="124.1">22p</text>
<text x="18.1" y="120.3">C45</text>
<text x="42.9" y="124.1">22p</text>
<text x="43.5" y="120.3">C46</text>
<text x="86.9" y="120.9">PA19</text>
<text x="86.9" y="123.4">PA20</text>
<text x="86.9" y="126">PA21</text>
<text x="237.5" y="125.5">CAN RESET</text>
<text x="241" y="123.2">JP2</text>
<text x="86.9" y="128.5">PA22</text>
<text x="86.9" y="131.1">PA23</text>
<text x="86.9" y="133.6">PA24</text>
<text x="86.9" y="136.1">PA25</text>
<text x="132.3" y="137.8" transform="rotate(-90 132.3 137.8)">10K 0.1W</text>
<text x="135.9" y="135.4" transform="rotate(-90 135.9 135.4)">R47</text>
<text x="138.6" y="136.2">0u1 10V</text>
<text x="138.7" y="132.4">C51</text>
<text x="261.3" y="137.3">D13</text>
<text x="86.9" y="138.7">PA27</text>
<text x="86.9" y="141.2">PA30</text>
<text x="86.9" y="143.8">PA31</text>
<text x="120.6" y="141.2">RESET</text>
<text x="141.7" y="143.2">R48</text>
<text x="142.1" y="139.5">1K</text>
<text x="206.6" y="138.2" transform="rotate(-90 206.6 138.2)">1K</text>
<text x="210.2" y="138.8" transform="rotate(-90 210.2 138.8)">R37</text>
<text x="257.7" y="139.9">STATUS</text>
<text x="274.7" y="140.6">ACT</text>
<text x="275.1" y="138.3">D14</text>
<text x="53.6" y="144.5" transform="rotate(-90 53.6 144.5)">1K</text>
<text x="57.2" y="145" transform="rotate(-90 57.2 145)">R40</text>
<text x="210.2" y="149" transform="rotate(-90 210.2 149)">R38</text>
<text x="264.7" y="148.3" transform="rotate(-90 264.7 148.3)">R51</text>
<text x="268.4" y="147.7" transform="rotate(-90 268.4 147.7)">1K</text>
<text x="270.4" y="148.3" transform="rotate(-90 270.4 148.3)">R52</text>
<text x="274.1" y="148.7" transform="rotate(-90 274.1 148.7)">180R</text>
<text x="103.5" y="152.8" transform="rotate(-90 103.5 152.8)">GNDANA</text>
<text x="109.9" y="152.8" transform="rotate(-90 109.9 152.8)">GND</text>
<text x="112.4" y="152.8" transform="rotate(-90 112.4 152.8)">GND</text>
<text x="114.9" y="152.8" transform="rotate(-90 114.9 152.8)">GND</text>
<text x="117.5" y="152.8" transform="rotate(-90 117.5 152.8)">GND-PAD</text>
<text x="206.6" y="151.2" transform="rotate(-90 206.6 151.2)">10K 0.1W</text>
<text x="89.8" y="161">F3</text>
<text x="103.7" y="158.3">NT1</text>
<text x="90.2" y="165.4">VSSA FUSE</text>
<text x="106.7" y="183.4" transform="rotate(-90 106.7 183.4)">GNDANA-GND NET TIE</text>
</g>
<g font-size="1.4" fill="#840000">
<text x="25.7" y="117.5">2</text>
<text x="35.8" y="117.5">1</text>
</g>
<text font-size="1.1" fill="#008484" x="120.7" y="36.9">L6</text>
<text font-size=".8" fill="#008484" x="120.2" y="34.2">1K @100Mhz</text>
<g font-size=".7">
<text x="89.2" y="48.9">VDDCORE</text>
<text x="46.5" y="107.4">XIN</text>
<text x="45.7" y="109.9">XOUT</text>
</g>
<g font-size=".3">
<text x="116.7" y="57.4" transform="rotate(-90 116.7 57.4)">VDDANA_IN</text>
<text x="133.3" y="76.9">io0out</text>
<text x="81.3" y="102.3">io1out</text>
<text x="135.9" y="140.4">rst</text>
<text x="266.1" y="143.6">led0</text>
<text x="271.8" y="143.6">led1</text>
</g>
</svg>
